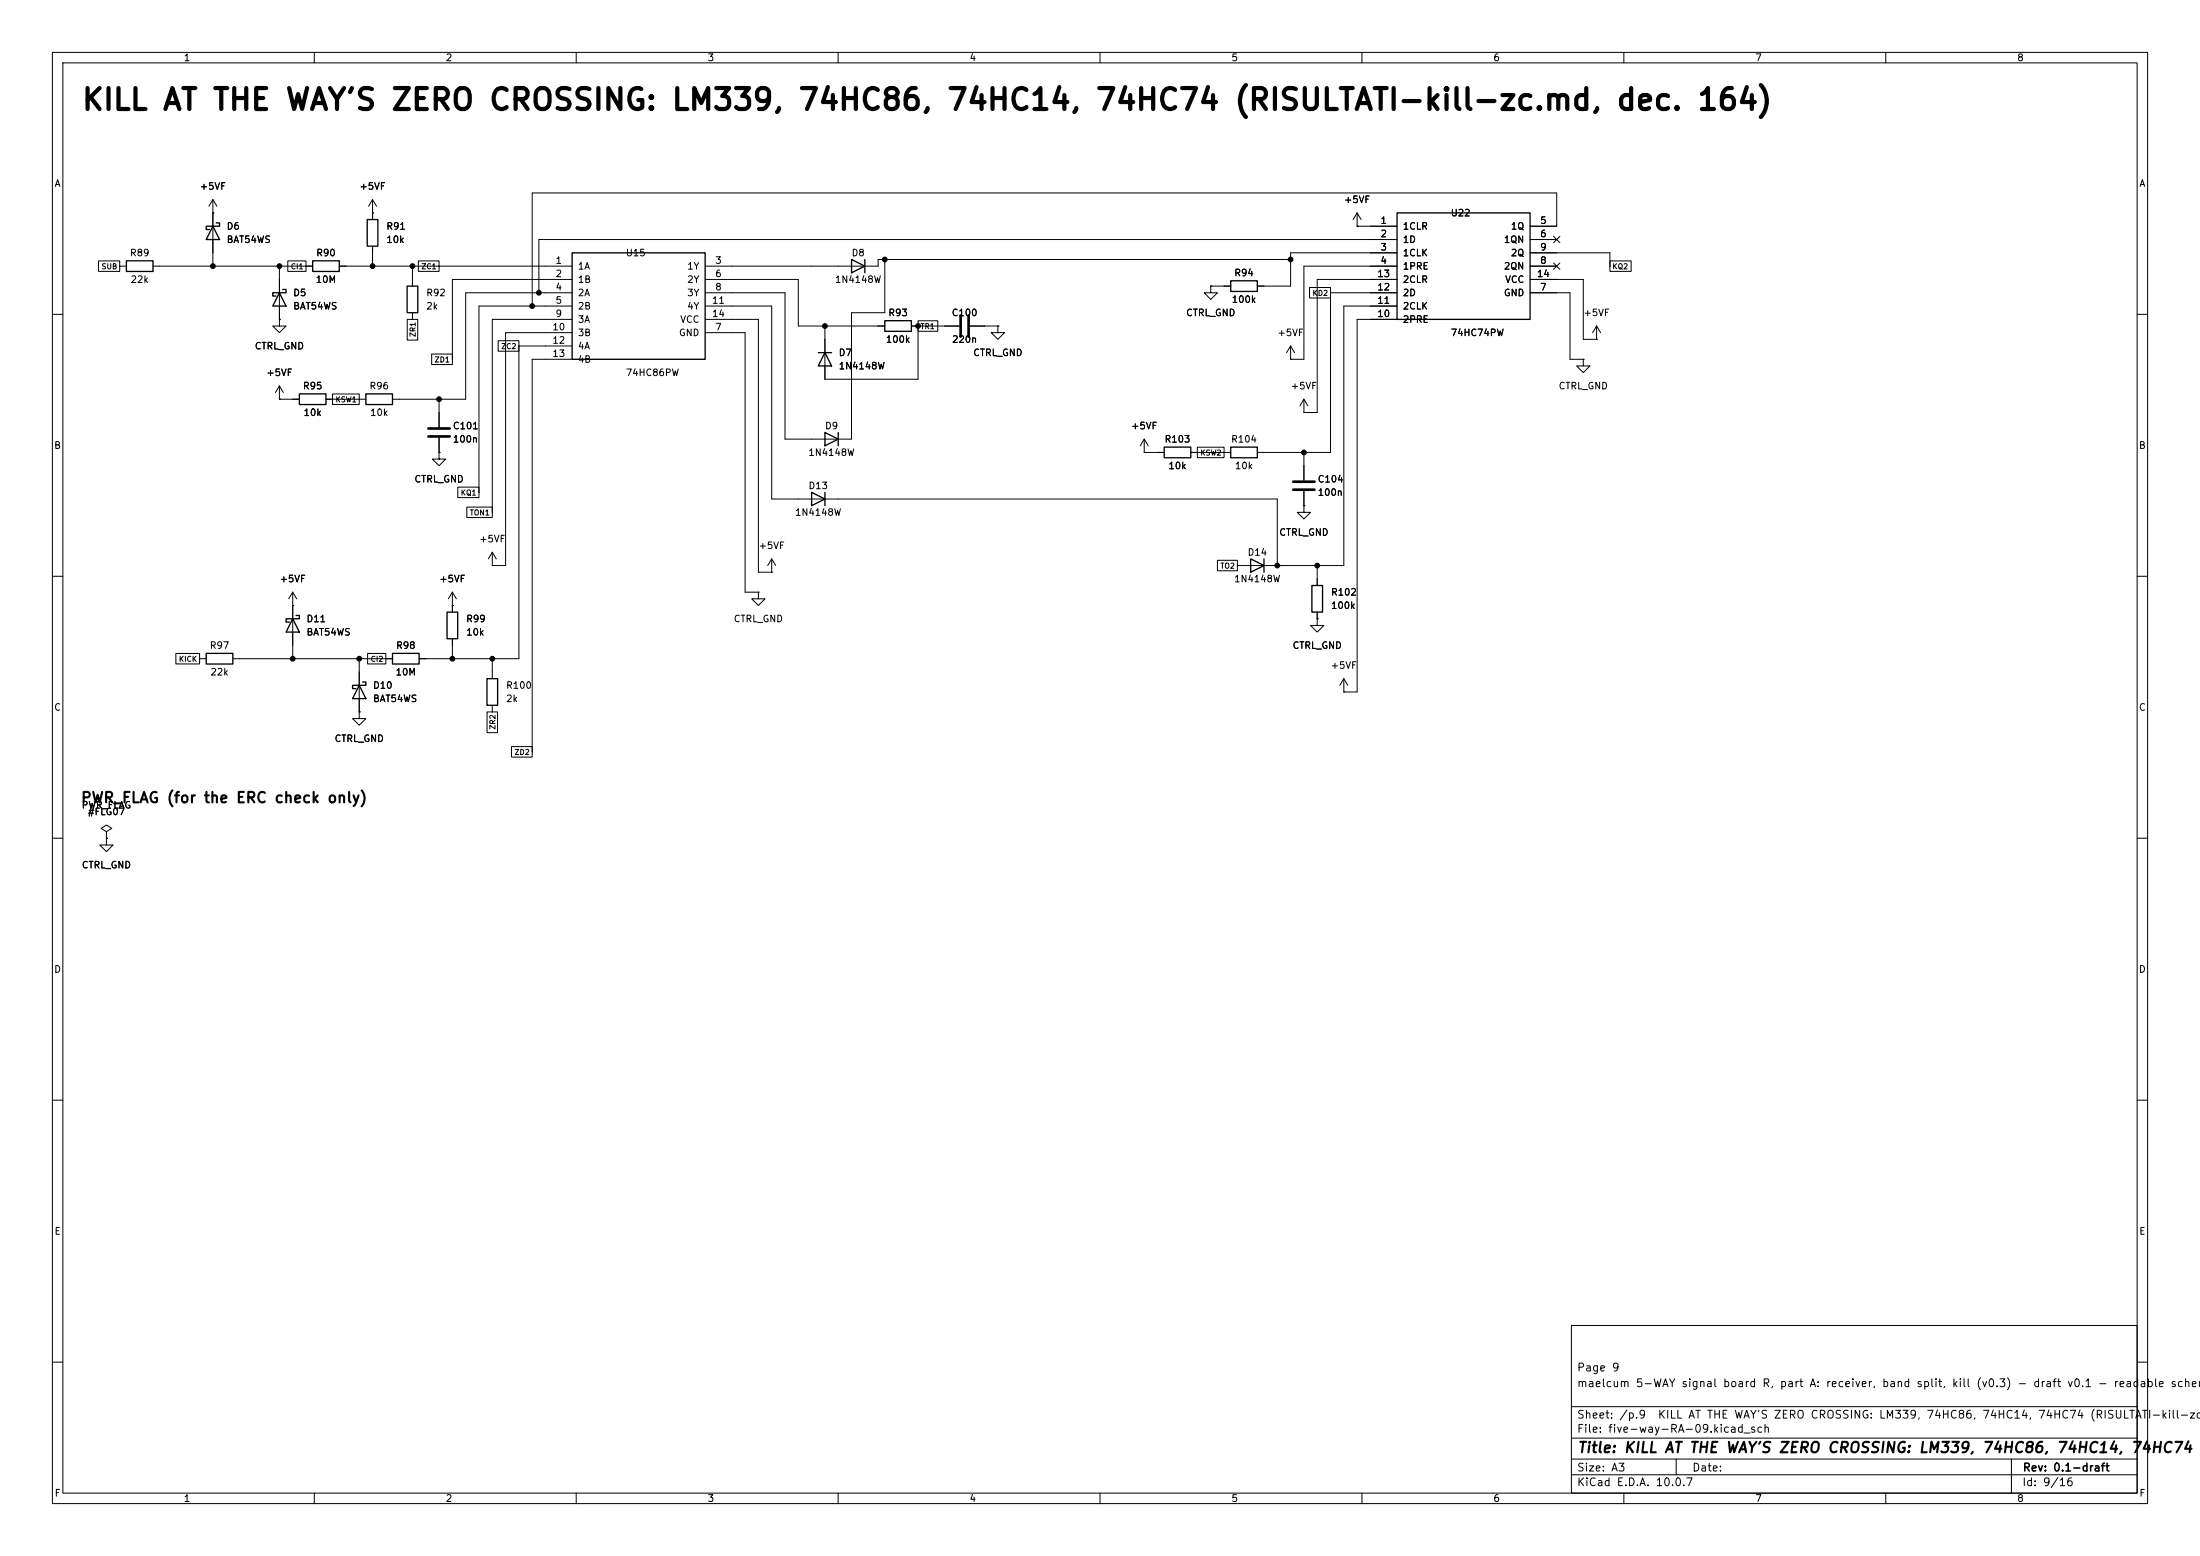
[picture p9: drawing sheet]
<svg xmlns="http://www.w3.org/2000/svg" width="420mm" height="297mm" viewBox="0 0 420 297" stroke-linecap="round" stroke-linejoin="round" font-family="sans-serif">
<g fill="none" stroke="#000" stroke-width=".19">
<path d="M10 10h400v277h-400zM12 12h396v273h-396zM60 10v2M110 10v2M160 10v2M210 10v2M260 10v2M310 10v2M360 10v2M40.6 38.1l-.7 1.3M40.6 38.1l.8 1.3M40.6 38.1v12.7"/>
<path d="M71.1 38.1v3.8M71.1 38.1l-.7 1.3M71.1 38.1l.8 1.3M18.8 49.8h4.1v2h-4.1zM22.9 50.8h1.2M29.2 50.8h30.5M40.6 40.6h.1M53.3 50.8v10.2M54.9 49.8h3.5v2h-3.5zM64.8 50.8h44.4M71.1 40.6h.1M71.1 47v3.8"/>
<path d="M78.7 50.8v3.8M78.7 59.7v1.3M79.9 49.8h3.9v2h-3.9zM109.2 55.9h-20.3v20.3h-14M109.2 53.3h-22.8v15.3M109.2 58.4h-17.8v35.6M134.6 53.3h17.8v8.9h16.5M134.6 58.4h12.7v36.9h96.5v12.7M168.9 49.5v10.2h-6.3v24.1h-12.7v-27.9h-15.3M231.1 54.6v1.3h1.3l-1.3 1.3-1.2-1.3h1.2M231.1 54.6h.1M231.1 54.6h3.8"/>
<path d="M246.4 49.5h-78.8v1.3h-33M250 54.9h4v2h-4zM254 55.9v30.5h-14M254 55.9h12.7M259.1 43.2h.1M259.1 40.6l-.8 1.3M259.1 40.6l.7 1.3M259.1 40.6v2.6M259.1 43.2h7.6M266.7 58.4h-10.2v49.6h-20.3M266.7 50.8h-17.8v17.8h-2.5M266.7 48.3h-20.3v6.3h-6.4"/>
<path d="M266.7 53.3h-15.2v25.4h-2.6M266.7 45.7h-163.8v10.2M292.1 50.8h5.1M292.1 53.3h10.2v11.5h2.5M292.1 55.9h7.6v12.7h2.6M292.1 43.2h5.1v-6.4h-195.6v21.6M292.1 45.7h5.1M292.1 48.3h15.2v2.5M296.6 50.2l1.2 1.2M296.6 45.1l1.2 1.2M297.8 50.2l-1.2 1.2M297.8 45.1l-1.2 1.2"/>
<path d="M307.3 49.8h4.1v2h-4.1zM10 60h2M53.3 61v1.2h1.3l-1.3 1.3-1.2-1.3h1.2M53.3 61h.1M53.3 76.2h.1M53.3 73.7v2.5M53.3 76.2h3.8M53.3 73.7l-.7 1.2M53.3 73.7l.8 1.2M62.2 76.2h7.6M63.5 75.2h5.1v2h-5.1zM77.7 61h2v3.9h-2z"/>
<path d="M82.4 67.6h4v2h-4zM83.8 76.2v5.3M95.1 65h4v2h-4zM99.1 66v59.7h-19.1M99.1 66h10.1M109.2 63.5h-12.7v44.5h-2.5M109.2 61h-15.2v36.8M109.2 68.6h-7.6v74.9M134.6 63.5h7.6v49.5h2.6M134.6 61h10.2v48.2h2.5M157.5 62.2v10.2h17.8v-10.2M174 62.2h9.1"/>
<path d="M175.3 61.2h3.7v2h-3.7zM185.2 62.2h5.3M190.5 62.2v1.3h1.3l-1.3 1.3-1.3-1.3h1.3M190.5 62.2h.1M246.4 68.6h.1M246.4 66l-.8 1.3M246.4 66l.7 1.3M246.4 66v2.6M248.9 78.7h.1M248.9 76.2v2.5M248.9 76.2l-.7 1.3M248.9 76.2l.8 1.3"/>
<path d="M266.7 61h-7.6v71.1h-2.6M302.3 68.6v1.3h1.2l-1.2 1.2-1.3-1.2h1.3M302.3 68.6h.1M304.8 64.8h.1M304.8 62.2l-.8 1.3M304.8 62.2l.8 1.3M304.8 62.2v2.6M408 60h2M83.8 86.4v1.2h1.3l-1.3 1.3-1.3-1.3h1.3M83.8 86.4h.1M83.8 83.6v2.8M87.4 93h4v2h-4z"/>
<path d="M89.1 96.8h4.9v2h-4.9zM218.4 86.4h.1M218.4 86.4h3.8M218.4 83.8l-.7 1.3M218.4 83.8l.8 1.3M218.4 83.8v2.6M227.3 86.4h7.6M228.6 85.4h5.1v2h-5.1zM248.9 96.5v1.3h1.3l-1.3 1.3-1.3-1.3h1.3M248.9 96.5h.1M248.9 86.4v5.3M248.9 93.7v2.8"/>
<path d="M10 110h2M55.9 115.6h.1M55.9 113l-.8 1.3M55.9 113l.7 1.3M55.9 113v12.7M86.4 115.6h.1M86.4 113v3.8M86.4 113l-.8 1.3M86.4 113l.7 1.3M94 108h.1M94 105.4l-.8 1.3M94 105.4l.7 1.3"/>
<path d="M94 105.4v2.6M144.8 113v1.3h1.2l-1.2 1.3-1.3-1.3h1.3M144.8 113h.1M147.3 109.2h.1M147.3 106.7l-.7 1.3M147.3 106.7l.8 1.3M147.3 106.7v2.5M232.4 106.9h3.8v2.1h-3.8zM251.5 118.1v1.3h1.2l-1.2 1.3-1.3-1.3h1.3M251.5 118.1h.1M251.5 108v3.8M251.5 116.8v1.3"/>
<path d="M408 110h2M33.6 124.7h4.5v2h-4.5zM38.1 125.7h1.3M44.4 125.7h30.5M68.6 135.9v1.3h1.2l-1.2 1.2-1.3-1.2h1.3M68.6 135.9h.1M68.6 125.7v10.2M70.2 124.7h3.5v2h-3.5zM86.4 121.9v3.8M93 135.9h2v3.9h-2zM94 125.7v3.8M94 134.6v1.3"/>
<path d="M256.5 132.1h.1M256.5 129.5l-.7 1.3M256.5 129.5l.8 1.3M256.5 129.5v2.6M10 160h2M20.3 158.8l1-.7-1-.6-1 .6 1 .7v1.2M97.6 142.5h4v2h-4zM408 160h2M20.3 160h.1M20.3 160v1.3h1.3l-1.3 1.3-1.3-1.3h1.3M10 210h2M408 210h2"/>
<path d="M300 253h108v32h-108zM10 260h2M300 278.5h108M300 274.5h108M300 268.5h108M320 278.5v3M384 278.5v6.5M408 260h2M60 285v2M110 285v2M160 285v2M210 285v2"/>
<path d="M260 285v2M300 281.5h108M310 285v2M360 285v2"/>
</g>
<g fill="none" stroke="#000" stroke-width=".25">
<path d="M24.1 49.8h5.1v2h-5.1zM40.6 43.2l1.3 2.5h-2.5zM41.3 42.5h.6v.7h-2.5v.6h.6M53.3 55.9l1.3 2.5h-2.5zM54 55.2h.6v.7h-2.5v.6h.6M59.7 49.8h5.1v2h-5.1zM70.1 41.9h2v5.1h-2zM77.7 54.6h2.1v5.1h-2.1zM109.2 48.3h25.4v20.3h-25.4zM162.6 49.5l2.5 1.3-2.5 1.3zM165.1 49.5v2.6M234.9 53.6h5.1v2h-5.1z"/>
<path d="M266.7 40.6h25.4v20.4h-25.4zM57.1 75.2h5.1v2h-5.1zM69.8 75.2h5.1v2h-5.1zM156.2 67.3h2.5M157.5 67.3l1.2 2.6h-2.5zM168.9 61.2h5.1v2h-5.1zM154.9 94l2.6 1.3-2.6 1.2zM157.5 82.6l2.5 1.2-2.5 1.3zM157.5 94v2.5M160 82.6v2.5M222.2 85.3h5.1v2.1h-5.1zM234.9 85.3h5.1v2.1h-5.1z"/>
<path d="M55.9 118.1l1.2 2.6h-2.5zM56.5 117.5h.6v.6h-2.5v.6h.6M85.3 116.8h2.1v5.1h-2.1zM238.8 106.7l2.5 1.3-2.5 1.2zM241.3 106.7v2.5M250.4 111.8h2.1v5h-2.1zM39.4 124.7h5v2h-5zM68.6 130.8l1.2 2.6h-2.5zM69.2 130.2h.6v.6h-2.5v.6h.6M74.9 124.7h5.1v2h-5.1zM93 129.5h2v5.1h-2z"/>
</g>
<path d="M183.4 60.2v4.1M184.9 60.2v4.1M81.8 81.8h4.1M81.8 83.3h4.1M246.9 91.9h4.1M246.9 93.5h4.1" fill="none" stroke="#000" stroke-width=".51"/>
<g fill="#000" stroke="#000" stroke-width=".19">
<circle cx="40.6" cy="50.8" r=".46"/>
<circle cx="53.3" cy="50.8" r=".46"/>
<circle cx="71.1" cy="50.8" r=".46"/>
<circle cx="78.7" cy="50.8" r=".46"/>
<circle cx="101.6" cy="58.4" r=".46"/>
<circle cx="102.9" cy="55.9" r=".46"/>
<circle cx="168.9" cy="49.5" r=".46"/>
<circle cx="246.4" cy="49.5" r=".46"/>
<circle cx="83.8" cy="76.2" r=".46"/>
<circle cx="157.5" cy="62.2" r=".46"/>
<circle cx="175.3" cy="62.2" r=".46"/>
<circle cx="248.9" cy="86.4" r=".46"/>
<circle cx="243.8" cy="108" r=".46"/>
<circle cx="251.5" cy="108" r=".46"/>
<circle cx="55.9" cy="125.7" r=".46"/>
<circle cx="68.6" cy="125.7" r=".46"/>
<circle cx="86.4" cy="125.7" r=".46"/>
<circle cx="94" cy="125.7" r=".46"/>
</g>
<text font-size="4" x="15.4" y="22">KILL AT THE WAY'S ZERO CROSSING: LM339, 74HC86, 74HC14, 74HC74 (RISULTATI-kill-zc.md, dec. 164)</text>
<g font-size="2">
<text x="15.3" y="153.8">PWR_FLAG (for the ERC check only)</text>
<text x="301" y="277.8">Title: KILL AT THE WAY'S ZERO CROSSING: LM339, 74HC86, 74HC14, 74HC74 (</text>
</g>
<g font-size="1.5">
<text x="300.9" y="262.1">Page 9</text>
<text x="300.9" y="265.1">maelcum 5-WAY signal board R, part A: receiver, band split, kill (v0.3) - draft v0.1 - readable schem</text>
<text x="300.9" y="273.8">File: five-way-RA-09.kicad_sch</text>
<text x="300.9" y="271.1">Sheet: /p.9</text>
<text x="316.4" y="271.1">KILL AT THE WAY'S ZERO CROSSING: LM339, 74HC86, 74HC14, 74HC74 (RISULTATI-kill-zc.</text>
<text x="300.9" y="281.2">Size: A3</text>
<text x="322.9" y="281.2">Date:</text>
<text x="386" y="281.2">Rev: 0.1-draft</text>
<text x="300.9" y="284">KiCad E.D.A. 10.0.7</text>
<text x="385.9" y="284">Id: 9/16</text>
</g>
<g font-size="1.3">
<text x="35" y="12">1</text>
<text x="85" y="12">2</text>
<text x="135" y="12">3</text>
<text x="185" y="12">4</text>
<text x="235" y="12">5</text>
<text x="285" y="12">6</text>
<text x="335" y="12">7</text>
<text x="385" y="12">8</text>
<text x="10.3" y="36">A</text>
<text x="408.3" y="36">A</text>
<text x="38" y="36.5">+5VF</text>
<text x="68.5" y="36.5">+5VF</text>
<text x="256.5" y="39.1">+5VF</text>
<text x="276.8" y="41.6">U22</text>
<text x="43.2" y="44.1">D6</text>
<text x="43.2" y="46.7">BAT54WS</text>
<text x="73.6" y="44.1">R91</text>
<text x="73.6" y="46.7">10k</text>
<text x="263.4" y="43">1</text>
<text x="263.4" y="45.6">2</text>
<text x="267.7" y="44.1">1CLR</text>
<text x="267.7" y="46.7">1D</text>
<text x="287" y="46.7">1QN</text>
<text x="288.3" y="44.1">1Q</text>
<text x="293.9" y="43">5</text>
<text x="293.9" y="45.6">6</text>
<text x="24.7" y="49.2">R89</text>
<text x="60.3" y="49.2">R90</text>
<text x="105.9" y="50.7">1</text>
<text x="105.9" y="53.2">2</text>
<text x="110.2" y="51.8">1A</text>
<text x="119.4" y="49.2">U15</text>
<text x="131.1" y="51.8">1Y</text>
<text x="136.4" y="50.7">3</text>
<text x="136.4" y="53.2">6</text>
<text x="162.5" y="49.2">D8</text>
<text x="235.5" y="53">R94</text>
<text x="262.8" y="53.2">13</text>
<text x="263.4" y="48.1">3</text>
<text x="263.4" y="50.7">4</text>
<text x="267.7" y="49.2">1CLK</text>
<text x="267.7" y="51.8">1PRE</text>
<text x="287" y="51.8">2QN</text>
<text x="288.3" y="49.2">2Q</text>
<text x="293.3" y="53.2">14</text>
<text x="293.9" y="50.7">8</text>
<text x="293.9" y="48.1">9</text>
<text x="24.8" y="54.3">22k</text>
<text x="55.9" y="56.8">D5</text>
<text x="55.9" y="59.4">BAT54WS</text>
<text x="60.2" y="54.3">10M</text>
<text x="81.3" y="56.8">R92</text>
<text x="81.3" y="59.4">2k</text>
<text x="105.9" y="55.7">4</text>
<text x="105.9" y="58.3">5</text>
<text x="110.2" y="54.3">1B</text>
<text x="110.2" y="56.8">2A</text>
<text x="110.2" y="59.4">2B</text>
<text x="131.1" y="54.3">2Y</text>
<text x="131.1" y="56.8">3Y</text>
<text x="131.1" y="59.4">4Y</text>
<text x="135.8" y="58.3">11</text>
<text x="136.4" y="55.7">8</text>
<text x="159.3" y="54.3">1N4148W</text>
<text x="235" y="58.1">100k</text>
<text x="262.8" y="58.3">11</text>
<text x="262.8" y="55.7">12</text>
<text x="267.7" y="59.4">2CLK</text>
<text x="267.7" y="56.8">2D</text>
<text x="267.7" y="54.3">2CLR</text>
<text x="287" y="56.8">GND</text>
<text x="287.2" y="54.3">VCC</text>
<text x="293.9" y="55.7">7</text>
<text x="105.3" y="63.4">10</text>
<text x="105.3" y="65.9">12</text>
<text x="105.9" y="60.8">9</text>
<text x="110.2" y="61.9">3A</text>
<text x="110.2" y="64.5">3B</text>
<text x="129.5" y="64.5">GND</text>
<text x="129.7" y="61.9">VCC</text>
<text x="135.8" y="60.8">14</text>
<text x="136.4" y="63.4">7</text>
<text x="169" y="65.7">100k</text>
<text x="169.5" y="60.7">R93</text>
<text x="181.6" y="60.7">C100</text>
<text x="181.6" y="65.7">220n</text>
<text x="226.3" y="60.7">CTRL_GND</text>
<text x="243.8" y="64.5">+5VF</text>
<text x="262.8" y="60.8">10</text>
<text x="267.7" y="61.9">2PRE</text>
<text x="276.8" y="64.5">74HC74PW</text>
<text x="302.2" y="60.7">+5VF</text>
<text x="48.5" y="67">CTRL_GND</text>
<text x="105.3" y="68.4">13</text>
<text x="110.2" y="67">4A</text>
<text x="110.2" y="69.5">4B</text>
<text x="160" y="68.3">D7</text>
<text x="160" y="70.8">1N4148W</text>
<text x="185.7" y="68.3">CTRL_GND</text>
<text x="50.7" y="72.1">+5VF</text>
<text x="57.7" y="74.6">R95</text>
<text x="70.4" y="74.6">R96</text>
<text x="119.4" y="72.1">74HC86PW</text>
<text x="246.3" y="74.6">+5VF</text>
<text x="297.4" y="74.6">CTRL_GND</text>
<text x="57.8" y="79.7">10k</text>
<text x="70.5" y="79.7">10k</text>
<text x="86.3" y="82.2">C101</text>
<text x="157.4" y="82.2">D9</text>
<text x="215.8" y="82.2">+5VF</text>
<text x="10.2" y="86">B</text>
<text x="86.3" y="84.8">100n</text>
<text x="154.2" y="87.3">1N4148W</text>
<text x="222.2" y="84.8">R103</text>
<text x="222.9" y="89.9">10k</text>
<text x="234.9" y="84.8">R104</text>
<text x="235.6" y="89.9">10k</text>
<text x="408.2" y="86">B</text>
<text x="79" y="92.4">CTRL_GND</text>
<text x="154.2" y="93.7">D13</text>
<text x="251.4" y="92.4">C104</text>
<text x="251.4" y="94.9">100n</text>
<text x="151.7" y="98.8">1N4148W</text>
<text x="91.4" y="103.8">+5VF</text>
<text x="144.7" y="105.1">+5VF</text>
<text x="238.1" y="106.4">D14</text>
<text x="244.1" y="102.6">CTRL_GND</text>
<text x="53.3" y="111.5">+5VF</text>
<text x="83.8" y="111.5">+5VF</text>
<text x="235.5" y="111.5">1N4148W</text>
<text x="254" y="114">R102</text>
<text x="58.4" y="119.1">D11</text>
<text x="88.9" y="119.1">R99</text>
<text x="140" y="119.1">CTRL_GND</text>
<text x="254" y="116.5">100k</text>
<text x="39.9" y="124.2">R97</text>
<text x="58.4" y="121.6">BAT54WS</text>
<text x="75.5" y="124.2">R98</text>
<text x="88.9" y="121.6">10k</text>
<text x="246.6" y="124.2">CTRL_GND</text>
<text x="40.1" y="129.2">22k</text>
<text x="71.1" y="131.8">D10</text>
<text x="75.4" y="129.2">10M</text>
<text x="96.5" y="131.8">R100</text>
<text x="253.9" y="128">+5VF</text>
<text x="10.2" y="136">C</text>
<text x="71.1" y="134.3">BAT54WS</text>
<text x="96.5" y="134.3">2k</text>
<text x="408.2" y="136">C</text>
<text x="63.8" y="141.9">CTRL_GND</text>
<text x="15.5" y="154.6">PWR_FLAG</text>
<text x="16.7" y="155.9">#FLG07</text>
<text x="15.5" y="166.1">CTRL_GND</text>
<text x="10.2" y="186">D</text>
<text x="408.2" y="186">D</text>
<text x="10.3" y="236">E</text>
<text x="408.3" y="236">E</text>
<text x="10.3" y="286">F</text>
<text x="35" y="287">1</text>
<text x="85" y="287">2</text>
<text x="135" y="287">3</text>
<text x="185" y="287">4</text>
<text x="235" y="287">5</text>
<text x="285" y="287">6</text>
<text x="335" y="287">7</text>
<text x="385" y="287">8</text>
<text x="408.3" y="286">F</text>
</g>
<g font-size="1">
<text x="19.3" y="51.6">SUB</text>
<text x="55.4" y="51.6">CI1</text>
<text x="80.3" y="51.6">ZC1</text>
<text x="307.7" y="51.6">KQ2</text>
<text x="250.5" y="56.7">KD2</text>
<text x="79.6" y="64.4" transform="rotate(-90 79.6 64.4)">ZR1</text>
<text x="175.6" y="63.1">TR1</text>
<text x="82.9" y="69.4">ZD1</text>
<text x="95.6" y="66.9">ZC2</text>
<text x="64" y="77">KSW1</text>
<text x="229.1" y="87.2">KSW2</text>
<text x="87.9" y="94.8">KQ1</text>
<text x="89.6" y="98.6">TON1</text>
<text x="232.9" y="108.8">TO2</text>
<text x="34" y="126.6">KICK</text>
<text x="70.7" y="126.6">CI2</text>
<text x="94.8" y="139.4" transform="rotate(-90 94.8 139.4)">ZR2</text>
<text x="98.1" y="144.3">ZD2</text>
</g>
</svg>
